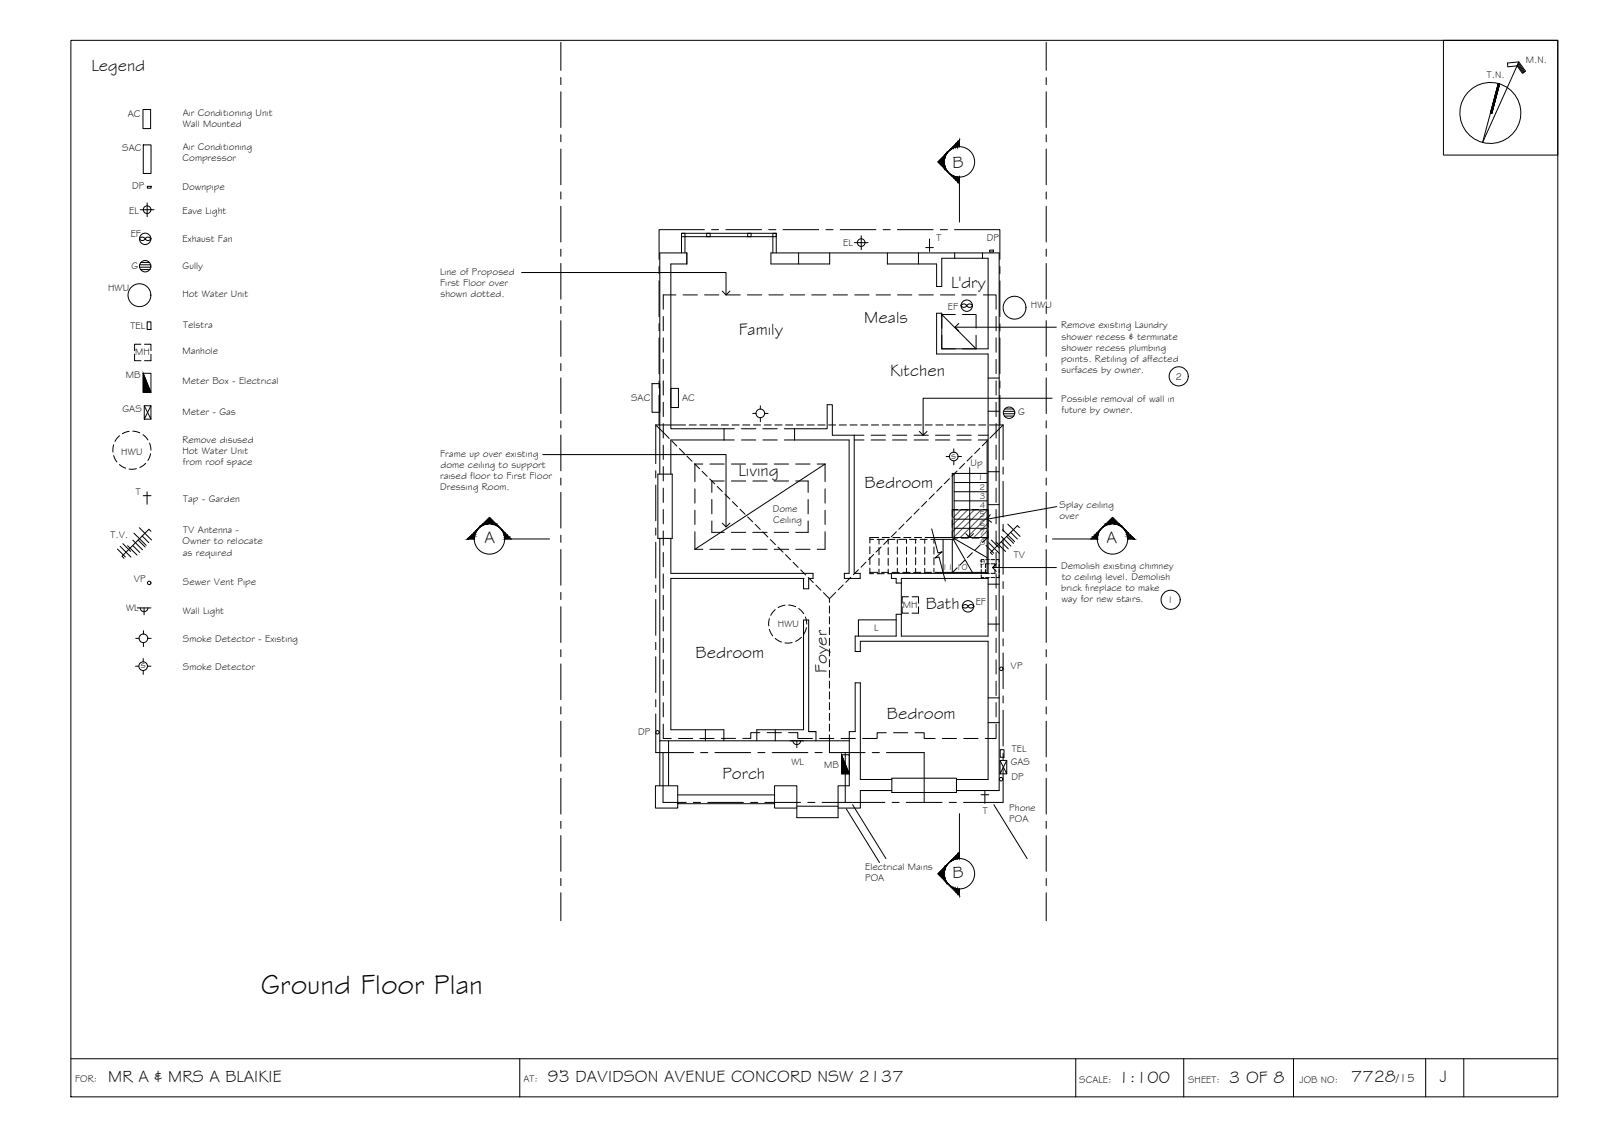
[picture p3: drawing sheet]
<svg xmlns="http://www.w3.org/2000/svg" width="420mm" height="297mm" viewBox="0 0 420 297" stroke-linecap="round" stroke-linejoin="round" font-family="sans-serif">
<!-- layer: BORDER -->
<g fill="none" stroke="#000" stroke-width=".26">
<path d="M18.6 10.6h390v277h-390zM378.6 10.6h30v30.1h-30zM398 17l1.5 2.1M398.1 16.8l1.6 2.2M398.2 16.5l1.7 2.3M398.3 16.2l1.8 2.5-.8 .5-1.4-1.9-2.4 .2-.1-1 2.9-.3-9.5 21.2 4.2-15.5M393.3 22l-2 7.7M18.6 277.6h390M136.3 277.6v10M282.1 277.6v10M310.5 277.6v10M339.2 277.6v10"/>
<path d="M373.9 277.6v10M383.9 277.6v10"/>
<circle cx="390.9" cy="29.6" r="8"/>
</g>
<!-- layer: TEXT -->
<g fill="none" stroke="#000" stroke-width=".26">
<circle cx="309.1" cy="98.7" r="2.51"/>
<circle cx="307" cy="157.3" r="2.51"/>
</g>
<!-- layer: EXISTING -->
<g fill="none" stroke="#000" stroke-width=".26">
<path d="M178.7 66.3v-5.1h24.9v5.1M178.7 61.2h.9v.9h-.9zM179.6 62.1v4.2M179.6 62.1h23.1M185.3 61.2h1v.9h-1zM196.1 61.2h.9v.9h-.9zM202.7 61.2h.9v.9h-.9zM202.7 62.1v4.2M209.5 66.3v2.9M217.6 66.3v2.9h-15.4v-2.9h59.9v141h-11.2M232.7 66.3v2.9h12.9v5.9h1.4v-7.4h12.2v23.8h-12.2v-9.4h-1.4v10.7h13.6v57.5h-25.4v1.4h1.2v1.2h1.4M240.9 66.3v2.9"/>
<path d="M250.4 66.3v1.4M257.7 66.3v1.4M259.2 99.1h2.9M189.9 112.4h-14v-43.2h4.2v-2.9h-7.1v58M189.9 112.4v3M189.9 112.4h2.7M192.6 115.4h-16.7v8.9M194.5 115.4h3.7M194.5 112.4h3.7M200.1 115.4h3.7M200.1 112.4h3.7M205.7 112.4h2.7"/>
<path d="M208.4 112.4h8.5v-6.3h1.4v8h8.3M208.4 112.4v3M224 114.1v36.2h1.6v1.4h-4.1v-1.4h1.2v-34.9h-17M224 115.4h2.6M228.5 115.4h3.7M228.5 114.1h3.7M234.1 115.4h3.7M234.1 114.1h3.7M239.7 115.4h3.8M239.7 114.1h3.8M245.3 115.4h3.8M245.3 114.1h3.8"/>
<path d="M251 115.4h3.7M251 114.1h3.7M256.6 115.4h2.6M256.6 114.1h2.6M259.2 107.8h2.9M172.5 124.3h3.8v16.9h-3.8zM182.3 128.2v3.7M182.3 133.8v3.7M182.3 139.4v4.6h2M184.3 121.7h-2v4.6M186.2 121.7h3.7M186.7 131v3.7"/>
<path d="M186.7 136.6v3h3.2M189.9 126.1h-3.2v3M191.8 139.6h3.8M191.8 121.7h3.8M191.8 126.1h3.8M197.4 139.6h3.8M197.4 121.7h3.8M197.4 126.1h3.8M203.1 139.6h3.7M203.1 121.7h3.7M203.1 126.1h3.7M208.7 126.1h3.2v3"/>
<path d="M208.7 121.7h3.7M211.9 131v3.7M211.9 136.6v3h-3.2M214.3 121.7h2.1v4.6M216.4 128.2v3.7M216.4 133.8v3.7M216.4 139.4v4.6h-2.1M259.2 132.3h2.9M259.2 123.7h2.9M173 141.2v64.8M175.9 141.2v9.1h37.3v1.4h-1M186.2 144h3.7"/>
<path d="M191.8 144h3.8M197.4 144h3.8M203.1 144h3.7M208.7 144h3.7M210.7 151.7v2.7h1.4v-2.7M210.9 151.7h-35v39.6h14v2.9M236.4 151.7h22.8v15.1h-22.8zM251 148.9l-1.4 1.4M253 146.9l-1.3 1.3M255 144.9l-1.3 1.3M257 142.9l-1.3 1.3M257.4 150.7v.7h.6"/>
<path d="M257.4 147.9v.9M257.4 149.3v.9M258 146.7h-.6v.7M258.5 149.3v1h1M258.5 146.7h1M258.5 151.4h1M259.2 153.2h2.9M259.2 140.8l-1.5 1.5M259.5 147.8h-1v1M259.9 147.8h1v1M259.9 146.7h1M259.9 151.4h1"/>
<path d="M260.9 149.3v1h-1M261.3 146.7h.8v.7M261.3 151.4h.8M235 162.5h-9.9v4.3M236.4 161.1h-1.4v5.7h-10.7v4h1.3v-2.7h33.6v36.3h-8.3M259.2 163.6h2.9M173 194.2h49.7M175.4 194.2v11.8M185 191.3v2.9M198.5 194.2v-2.9h12.2v-28.7h1.4v29.2h1.9v2.4M203.3 191.3v2.9M212.2 191.8h1.8"/>
<path d="M259.2 183h2.9M259.2 189.5h2.9M177.7 210.7v1.2h-5.8v-5.9h5.8v4.7h25.4M177.7 208.4h25.4M203.1 206h5.9v5.9h-5.9zM209 211.9v2.5h10.8v-2.5M209 211.4h10.8M233.9 204.4h-8.3v-25.4h-1.3v12.8h-1.6v14.2h-2.9v5.9h5.8v-4.6h8.3M233.9 204h17v3.8h-17z"/>
</g>
<!-- layer: ROOFPLAN EXIST. -->
<g fill="none" stroke="#000" stroke-width=".26">
<path d="M172.9 69.9v1.8M172.9 73.6v9.4M184.7 60.2h-11.8v7.8M186.6 60.2h1.9M190.4 60.2h9.3M201.6 60.2h1.9M205.4 60.2h9.3M216.6 60.2h1.9M220.4 60.2h9.3M231.6 60.2h1.9M235.4 60.2h9.3M246.6 60.2h1.9"/>
<path d="M250.3 60.2h11.9v7.8M262.2 69.9v1.8M262.2 73.6v9.4M172.9 84.9v1.9M172.9 88.6v9.4M172.9 99.9v1.8M262.2 84.9v1.9M262.2 88.6v9.4M262.2 99.9v1.8M172 111.4h7.8M172 111.4l3.5 3.5M172 111.4v10.2"/>
<path d="M172.9 103.6v7.8M176.2 115.6l1.3 1.3M178.2 117.6l1.3 1.3M180.2 119.6l1.3 1.3M180.7 111.4h1.9M183.5 111.4h1.9M186.4 111.4h1.8M189.2 111.4h1.9M192 111.4h1.9M194.8 111.4h1.9M197.6 111.4h1.9M200.4 111.4h1.9"/>
<path d="M203.2 111.4h1.9M206 111.4h1.9M208.9 111.4h1.8M211.7 111.4h1.9M214.5 111.4h1.9M217.3 111.4h1.9M220.1 111.4h1.9M222.9 111.4h1.9M225.7 111.4h1.9M228.5 111.4h1.9M231.4 111.4h1.8M234.2 111.4h1.9"/>
<path d="M237 111.4h1.9M239.8 111.4h1.9M242.6 111.4h1.9M245.4 111.4h1.9M248.2 111.4h1.9M251 111.4h1.9M253.9 111.4h1.8M255 119.5l-1.4 1.4M256.7 111.4h1.9M257 117.6l-1.4 1.3M258.9 115.6l-1.3 1.3M259.5 111.4h3.6"/>
<path d="M262.2 103.6v7.8M263.1 111.4l-3.5 3.5M263.1 111.4v9.2M172 123.4v1.9M172 127.2v9.3M172 138.4v1.9M182.1 121.6l1.4 1.3M184.1 123.6l1.4 1.3M186.1 125.6l1.4 1.3M188.1 127.5l1.3 1.4M190.1 129.5l1.3 1.3M192.1 131.5l1.3 1.3"/>
<path d="M194.1 133.5l1.3 1.3M196.1 135.5l1.3 1.3M198.1 137.5l1.3 1.3M200.1 139.5l1.3 1.3M235.1 139.4l-1.3 1.4M237.1 137.4l-1.4 1.4M239.1 135.4l-1.4 1.4M241.1 133.4l-1.4 1.4M243 131.5l-1.3 1.3M245 129.5l-1.3 1.3M247 127.5l-1.3 1.3M249 125.5l-1.3 1.3"/>
<path d="M251 123.5l-1.3 1.3M253 121.5l-1.3 1.3M263.1 122.4v1.9M263.1 126.2v9.4M263.1 137.4v1.9M172 142.2v9.3M172 153.4v1.9M172 157.2v9.4M202 141.4l1.4 1.4M204 143.4l1.4 1.4M206 145.4l1.4 1.4M208 147.4l1.3 1.4"/>
<path d="M210 149.4l1.3 1.3M212 151.4l1.3 1.3M214 153.4l1.3 1.3M216 155.4l1.5 1.6M217.5 157v.9M217.5 158.9v1.9M219.2 155.3l-1.7 1.7M221.2 153.3l-1.4 1.4M223.1 151.4l-1.3 1.3M225.1 149.4l-1.3 1.3M227.1 147.4l-1.3 1.3M229.1 145.4l-1.3 1.3"/>
<path d="M231.1 143.4l-1.3 1.3M233.1 141.4l-1.3 1.3M263.1 141.2v9.4M263.1 152.5v1.8M263.1 156.2v9.4M172 168.4v1.9M172 172.2v9.3M217.5 161.7v1.9M217.5 164.5v1.9M217.5 167.3v1.9M217.5 170.1v1.9M217.5 172.9v1.9"/>
<path d="M217.5 175.8v1.8M217.5 178.6v1.8M263.1 167.4v1.9M263.1 171.2v9.4M172 183.4v1.9M172 187.2v10.1h9.9M173.9 197.3v13.1h6.1M183.8 197.3h1.8M187.5 197.3h9.4M198.8 197.3h1.8M202.5 197.3h9.4M213.7 197.3h1.9"/>
<path d="M217.5 197.3h9.4M217.5 192.6v4.7M217.5 181.4v1.9M217.5 184.2v1.9M217.5 187v1.9M217.5 189.8v1.9M221.7 197.3v13.1M228.8 197.3h1.8M232.5 197.3h9.9v13.1M263.1 182.4v1.9M263.1 186.2v9.4M263.1 197.5v1.8"/>
<path d="M181.8 210.4h1.9M185.6 210.4h9.4M196.9 210.4h1.8M200.6 210.4h9.4M211.9 210.4h1.8M215.6 210.4h16.5M234 210.4h1.8M237.7 210.4h9.4M248.9 210.4h1.9M263.1 201.2v9.2h-10.4"/>
</g>
<!-- layer: STAIRS -->
<g fill="none" stroke="#000" stroke-width=".26">
<path d="M258.9 115.4v34.7h-13.7M250.2 124.1v17.3h-6.1M250.2 138.5h8.7M250.2 136.1h8.7M250.2 133.7h8.7M250.2 131.3h8.7M250.2 128.9h8.7M250.2 126.5h8.7M258.9 124.1h-9.1v16.8h-7.2M228.1 141.4h1M228.1 150.1h2.1M228.1 143.3v1.9"/>
<path d="M228.1 146.1v1.9M228.1 148.9v1.5h1M230 150.4h1.9M230 141.4h1.9M230.4 140.9h-2.3v1.5M230.5 141.4v1.2M230.5 143.6v1.9M230.5 146.4v1.8M230.5 149.2v1.2M231.2 150.1h1.9M231.4 140.9h1.9M232.8 150.4h1"/>
<path d="M232.9 141.4h1.8M232.9 141.4v1.2M232.9 143.6v1.9M232.9 146.4v1.8M232.9 149.2v1.2M234 150.1h1.9M234.2 140.9h1.9M235.3 141.4v1M235.3 143.4v1.9M235.3 146.2v1.9M235.3 149v1.1M235.7 141.4h1.8"/>
<path d="M236.8 150.1h1.9M237 140.9h1.9M237.8 141.4v1M237.8 143.4v1.9M237.8 146.2v1.9M237.8 149v1.1M238.5 141.4h1.9M239.6 150.1h1.9M239.8 140.9h1.9M240.1 141.4v1M240.1 143.4v1.9M240.1 146.2v1.9"/>
<path d="M240.1 149v1.1M241.3 141.4h1.9M242.4 150.1h1.9M242.5 141.4v1M242.5 143.4v1.9M242.5 146.2v1.9M242.5 149v1.1M244.9 141.4v1M244.9 143.4v1.9M244.9 146.2v1.9M244.9 149v1.1M247.3 141.4v8.7"/>
<path d="M249.8 141.4v8.7M250 141.4l5 8.7M250.2 140.9h8.7M250.2 141.2l8.7 5"/>
</g>
<!-- layer: HATCH -->
<path d="M250.3 133.6l-.5 .6M252.1 133.6l-2.3 2.3M253.9 133.6l-4.1 4.1M255.6 133.6l-5.8 5.9M257.4 133.6l-7.5 7.5M259.2 133.6l-7.4 7.3M259.2 135.4l-5.6 5.5M259.2 137.2l-3.8 3.7M259.2 138.9l-2 2M259.2 140.7l-.3 .2" fill="none" stroke="#545454" stroke-width=".26"/>
<!-- layer: SERVICES -->
<g fill="none" stroke="#000" stroke-width=".26">
<path d="M37.5 28.7h2v5h-2zM37.6 38h2v7.5h-2zM36.8 55h3.6M38.6 53.2v3.6M38.6 48.8h1v.5h-1zM36.6 70.1h3M36.6 69.4h2.9M36.8 62.4a.86 .86 0 0 1 1.3 .2 .86 .86 0 0 1-1.5 0zM36.9 70.7h2.4M37 68.8h2.2M38.3 62.4a.86 .86 0 0 1 1.3 .2 .86 .86 0 0 1-1.5 0zM224.1 63.6h3.6"/>
<path d="M225.9 61.8v3.6M242.8 64.9h2M243.8 62.6v3.3M252.2 79.9a.86 .86 0 0 1 1.3 .2 .86 .86 0 0 1-1.5 0zM259.6 65.6h.9v.5h-.9zM35.3 92.9v1.7h1.7M37 90.2h-1.7v1.7M37.6 97.9v5h1.9l-1.9-5h2v5M37.9 90.2h1.7v1.7M38.6 84.4h1v2h-1zM39.6 92.9v1.7h-1.7M253.5 80.1a.86 .86 0 0 1 1.5 0"/>
<path d="M253.5 80.1a.86 .86 0 0 0 1.5 0M29.8 116.6l-.2 1.9M29.8 119.4l.9 1.7M31.3 114.3l-1.2 1.4M33.9 113.1l-1.8 .6M34.8 113l1.9 .5M37.5 114l1.3 1.3M37.8 106.4l1.8 3.5v-3.5M37.8 109.9l1.8-3.5h-1.8v3.5h1.8M39.2 116.2l.4 1.8M39.5 119l-.7 1.7M171 100.6h2v7.5h-2z"/>
<path d="M175.9 101.8h2v5h-2zM197.4 108.4h.9M199.4 106.4v.9M199.4 109.5v1M200.5 108.4h1M248.1 119.7h.9M250.2 117.7v.9M251.3 119.7h.9M263.2 108.5h2.9M263.2 107.8h2.9M263.4 109.1h2.5M263.5 107.2h2.3"/>
<path d="M31.3 121.8l1.7 .9M35.1 139.8l3.2 3.2M35.8 122.9l-1.9 .1M36.5 138.4l3.3 3.2M37.6 130h2M38.2 121.5l-1.5 1.1M38.6 128.9v3.3M39.6 139.3l-.5-.5-7.1 7 .5 .6M250.2 120.8v1.1M262.9 138.8l3.2 3.2M264.3 137.4l3.2 3.2M265.1 139.6l1.7 1.7"/>
<path d="M267.4 138.3l-.6-.5-7 7.1 .5 .5M30.8 143.9l2.1 2.1M31.5 143.2l2.8 2.9M32.2 142.5l2.1 2.1M33.5 143.1l2.4 2.4M34.8 143l1.8 1.8M34.8 141.6l2.6 2.5M36 159.4h3.6M36.2 141.6l1.9 1.8M36.8 159.4a1.01 1.01 0 0 0 1 1 1.01 1.01 0 0 0 1-1M37.3 140.5l1.7 1.8M37.8 159.4v1.8"/>
<path d="M203.3 159.8l-1.2 1.5M205.9 158.7l-1.8 .6M206.8 158.6l1.9 .5M209.5 159.5l1.3 1.4M236.6 159.1v1.7h1.7M238.3 156.5h-1.7v1.7M239.2 156.5h1.7v1.7M240.9 159.1v1.7h-1.7M252.6 158.7a.86 .86 0 0 1 1.3 .2 .84 .84 0 0 1-.8 .5 .84 .84 0 0 1-.7-.5zM253.9 158.9a.86 .86 0 0 1 1.5 0M253.9 159a.86 .86 0 0 0 1.5 0M258.6 143l2.1 2"/>
<path d="M259.3 142.3l2.8 2.8M260 141.6l2.1 2M261.2 142.1l2.5 2.5M262.6 142l1.8 1.9M262.6 140.7l2.5 2.5M264 140.6l1.8 1.9M35.5 174.7h.9M35.6 167.4h.9M37.6 172.6v.9M37.6 175.8v1M37.6 165.3v.9M37.6 168.5v1"/>
<path d="M38.7 174.7h.9M38.7 167.4h.9M201.8 162.2l-.2 1.9M201.8 165l.9 1.7M203.3 167.4l1.7 .9M207.8 168.5l-1.9 .1M210.2 167.1l-1.5 1M211.2 161.7l.4 1.9M211.5 164.5l-.7 1.8M207.2 194.2h3.6M208 194.2a1.01 1.01 0 0 0 1 1 1.01 1.01 0 0 0 1-1M209 194.2v1.8"/>
<path d="M220.7 197.9v5h2l-2-5h2v5M262.3 199.4l1.7 3.5v-3.5M262.3 196.5h1v2h-1zM221.9 212l8.8 14.1M223.6 211l8.8 14.1M257.3 208.4h2M258.3 207.4v3.2M260.7 211l8.7 14.1M262.3 202.9l1.7-3.5h-1.7v3.5h1.7"/>
<circle cx="38.6" cy="55" r="1.01"/>
<circle cx="36.6" cy="77.4" r="3"/>
<circle cx="38.1" cy="62.6" r="1.49"/>
<circle cx="38.1" cy="69.8" r="1.49"/>
<circle cx="225.9" cy="63.6" r="1.01"/>
<circle cx="253.6" cy="80.1" r="1.49"/>
<circle cx="266.1" cy="80.7" r="3"/>
<circle cx="199.4" cy="108.4" r="1.13"/>
<circle cx="250.1" cy="119.7" r="1.13"/>
<circle cx="264.6" cy="108.2" r="1.49"/>
<circle cx="39.1" cy="152.8" r=".46"/>
<circle cx="253.9" cy="159" r="1.49"/>
<circle cx="37.5" cy="174.6" r="1.13"/>
<circle cx="37.6" cy="167.3" r="1.13"/>
<circle cx="262.6" cy="175.3" r=".46"/>
<circle cx="172.4" cy="192" r=".46"/>
<circle cx="262.6" cy="204.3" r=".46"/>
</g>
<path d="M37.6 97.9l1.9 5h-1.9zM220.7 197.9l2 5h-2z" fill="#000" stroke="#000" stroke-width=".26"/>
<!-- layer: SECTION POINT -->
<g fill="#000" stroke="#000" stroke-width=".26">
<path d="M249.2 39.2l-.4 .4zM246 42.5l1.7-1.7v3.3zM248.1 40.3l.3-.3-.3 .5zM248.4 44.9l.4 .4zM248.8 45.3l.4 .4zM125.1 138.9l.4-.4zM125.9 138.1l.6-.3zM126.7 137.3l1.7-1.6 1.6 1.6zM130.8 138.1l.4 .4zM131.2 138.5l.4 .4zM289 138.5l-.4 .4zM289.3 138.1l-.3 .4z"/>
<path d="M291.8 135.7l1.7 1.6h-3.4zM293.7 137.8l.5 .3zM294.6 138.5l.4 .4zM247.7 227.4v3.4l-1.7-1.7zM248.1 231l.3 .5zM248.4 226.6l.4-.3zM249.2 225.9l-.4 .4zM248.8 231.9l.4 .4z"/>
<path d="M249.2 39.2l.4-.4zM249.6 38.8l-.4 .5z"/>
<path d="M249.6 38.8v.2l.5-.7zM250.1 38.3v.5l-.5 .2z"/>
<path d="M250.6 37.8l-.5 .5v.5zM250.6 37.8v.8l-.5 .2z"/>
<path d="M250.6 37.8v.8l.5-1.3zM251.1 37.3v1.2l-.5 .1z"/>
<path d="M251.6 36.8l-.5 .5v1.2zM251.6 36.8v1.7h-.5z"/>
<path d="M247.7 40.8v1.4zM247.7 40.7v1.5z"/>
<path d="M247.7 42.7v1.4zM247.7 43.3v.9z"/>
<path d="M247.9 40.5l-.2 1.1zM247.9 40.5l-.2 1.1z"/>
<path d="M247.7 43.3v.9l.2-.3zM247.9 43.9v.5l-.2-.2z"/>
<path d="M247.9 40.5v.6l.2-.8zM248.1 40.3l-.2 .8z"/>
<path d="M247.9 43.9v.5h.2zM247.9 44.4h.2v.2z"/>
<path d="M248.4 40l-.3 .5zM248.4 40l.4-.4z"/>
<path d="M248.1 44.4l.3 .5zM248.1 44.6l.3 .3z"/>
<path d="M249.2 45.6l.4 .3zM249.2 45.7l.4 .2v.2z"/>
<path d="M249.6 45.9v.2l.5 .1zM249.6 46.1l.5 .1v.4z"/>
<path d="M250.1 46.2v.4l.5-.3zM250.1 46.6l.5-.3v.8z"/>
<path d="M250.6 46.3v.8l.5-.7zM251.1 46.4v1.2l-.5-.5z"/>
<path d="M251.1 46.4v1.2l.5-1.1zM251.6 46.5v1.6l-.5-.5z"/>
<path d="M123.7 140.3l.6-.5h.4zM123.7 140.3h.8l.2-.5z"/>
<path d="M124.7 139.3h.2l-.6 .5zM124.3 139.8h.4l.2-.5z"/>
<path d="M125.1 138.9l-.4 .4zM124.7 139.3l.5-.4z"/>
<path d="M126.5 137.6h.5l-.8 .2zM126.2 137.8l.8-.2z"/>
<path d="M125.9 138.1l.6-.3zM125.9 138.1l-.4 .4z"/>
<path d="M126.5 137.6l1-.2zM126.5 137.6l1-.2z"/>
<path d="M126.7 137.3h1.4zM126.6 137.4l1.5-.1z"/>
<path d="M128.7 137.3h1.3zM129.2 137.4h.9z"/>
<path d="M129.2 137.4h.9l-.3 .2zM129.8 137.6h.5l-.2-.2z"/>
<path d="M129.8 137.6h.5v.2zM130.3 137.6v.2h.2z"/>
<path d="M130.3 137.8l.5 .3zM130.5 137.8l.3 .3z"/>
<path d="M131.5 138.9l.3 .4zM131.6 138.9l.2 .4h.2z"/>
<path d="M131.8 139.3h.2l.1 .5zM132 139.3l.1 .5h.4z"/>
<path d="M132.1 139.8h.4l-.3 .5zM132.5 139.8l-.3 .5h.8z"/>
<path d="M287.7 139.8l.2 .5 .2-.5zM287.7 139.8l.2 .5h-.7z"/>
<path d="M288.1 139.3v.5l.2-.5zM288.1 139.3v.5h-.4z"/>
<path d="M288.6 138.9l-.3 .4zM288.6 138.9l-.3 .4h-.2z"/>
<path d="M289.7 137.8l-.3 .3 .5-.3zM289.3 138.1l.4-.3z"/>
<path d="M289.9 137.6v.2l.5-.2zM289.9 137.6v.2h-.2z"/>
<path d="M290 137.4l.4 .2 .5-.2zM290 137.4l.4 .2h-.5z"/>
<path d="M290.1 137.3h1.4zM290.1 137.3l.8 .1z"/>
<path d="M292.1 137.3l1.4 .1zM292.1 137.3l1.4 .1z"/>
<path d="M292.6 137.4l1.1 .2zM292.6 137.4l1.1 .2z"/>
<path d="M293.2 137.6l.7 .2-.2-.2zM293.2 137.6l.7 .2z"/>
<path d="M293.7 137.8l.5 .3zM294.2 138.1l.4 .4z"/>
<path d="M295 138.9l.5 .4zM295 138.9l.5 .4z"/>
<path d="M295.3 139.3l.6 .5zM295.3 139.3l.6 .5h-.4z"/>
<path d="M295.5 139.8l.9 .5-.5-.5zM295.5 139.8l.9 .5h-.7z"/>
<path d="M122.7 141.3l.5-.5h1.2zM122.7 141.3h1.7v-.5z"/>
<path d="M123.7 140.3h.8l-1.3 .5zM123.2 140.8h1.2l.1-.5z"/>
<path d="M132.2 140.3h.8l-.7 .5zM132.3 140.8h1.2l-.5-.5z"/>
<path d="M132.3 140.8h1.2l-1.1 .5zM132.4 141.3h1.6l-.5-.5z"/>
<path d="M286.7 140.8l1.1 .5v-.5zM286.1 141.3l.6-.5 1.1 .5z"/>
<path d="M287.2 140.3l.6 .5 .1-.5zM287.2 140.3l.6 .5h-1.1z"/>
<path d="M295.7 140.3l1.2 .5-.5-.5zM295.7 140.3l1.2 .5h-1.2z"/>
<path d="M295.7 140.8l1.7 .5-.5-.5zM295.7 140.8l1.7 .5h-1.6z"/>
<path d="M247.7 229.4v1.4zM247.7 229.4v1.4z"/>
<path d="M247.7 227.4v1.4zM247.7 227.4v.8z"/>
<path d="M247.7 229.9l.2 1.1zM247.7 229.9l.2 1.1z"/>
<path d="M247.7 227.3l.2 .4-.2 .5zM247.9 227.2l-.2 .1 .2 .4z"/>
<path d="M247.9 230.5l.2 .7-.2-.2zM247.9 230.5l.2 .7z"/>
<path d="M247.9 227.2h.2l-.2 .5zM247.9 227.2h.2v-.3z"/>
<path d="M248.1 231l.3 .5zM248.4 231.5l.4 .4z"/>
<path d="M248.1 226.9l.3-.2-.3 .5zM248.1 226.9l.3-.3z"/>
<path d="M249.2 232.3l.4 .4zM249.2 232.3l.4 .4z"/>
<path d="M249.2 225.9l.4-.3zM249.2 225.9l.4-.3v-.2z"/>
<path d="M249.6 232.6l.5 .6zM249.6 232.6l.5 .6v-.4z"/>
<path d="M249.6 225.4h.5l-.5 .2zM249.6 225.4h.5v-.4z"/>
<path d="M250.1 232.8l.5 .9-.5-.5zM250.1 232.8l.5 .9v-.7z"/>
<path d="M250.1 225l.5 .2-.5 .2zM250.1 225l.5 .2v-.7z"/>
<path d="M250.6 233l.5 1.2-.5-.5zM250.6 233l.5 1.2v-1.1z"/>
<path d="M250.6 224.5l.5 .6-.5 .1zM250.6 224.5l.5 .6v-1.1z"/>
<path d="M251.1 233.1l.5 1.6-.5-.5zM251.1 233.1l.5 1.6v-1.6z"/>
<path d="M251.1 224l.5 1.1h-.5zM251.6 223.4l-.5 .6 .5 1.1z"/>
</g>
<g fill="none" stroke="#000" stroke-width=".26">
<path d="M251.6 38.5v-1.7l-5.6 5.7 5.6 5.6M251.6 46.5v11.7M124.4 141.3h-1.7l5.7-5.6 5.6 5.6M132.4 141.3h11.7M276 141.3h11.8M286.1 141.3l5.7-5.6 5.6 5.6h-1.6M251.6 213.3v11.8M251.6 223.4l-5.6 5.7 5.6 5.6v-1.6"/>
<circle cx="251.6" cy="42.4" r="4"/>
<circle cx="128.4" cy="141.3" r="4"/>
<circle cx="291.8" cy="141.3" r="4"/>
<circle cx="251.6" cy="229.1" r="4"/>
</g>
<!-- layer: BOUNDARY -->
<g fill="none" stroke="#000" stroke-width=".26">
<path d="M147.1 11.1v7.4M274.4 11.1v7.4M147.1 20.3v1.9M147.1 24.1v9.3M147.1 35.3v1.9M147.1 39.1v9.3M274.4 20.3v1.9M274.4 24.1v9.3M274.4 35.3v1.9M274.4 39.1v9.3M147.1 50.3v1.9M147.1 54.1v9.4"/>
<path d="M274.4 50.3v1.9M274.4 54.1v9.4M147.1 65.3v1.9M147.1 69.1v9.3M274.4 65.3v1.9M274.4 69.1v9.3M147.1 80.3v1.9M147.1 84.1v9.3M147.1 95.3v1.9M147.1 99.1v9.3M274.4 80.3v1.9M274.4 84.1v9.3"/>
<path d="M274.4 95.3v1.9M274.4 99.1v9.3M147.1 110.3v1.9M147.1 114.1v9.3M274.4 110.3v1.9M274.4 114.1v9.3M147.1 125.3v1.9M147.1 129.1v9.3M274.4 125.3v1.9M274.4 129.1v9.3M147.1 140.3v1.9M147.1 144.1v9.3"/>
<path d="M147.1 155.3v1.9M147.1 159.1v9.3M274.4 140.3v1.9M274.4 144.1v9.3M274.4 155.3v1.9M274.4 159.1v9.3M147.1 170.3v1.9M147.1 174.1v9.3M274.4 170.3v1.9M274.4 174.1v9.3M147.1 185.3v1.9M147.1 189.1v9.3"/>
<path d="M274.4 185.3v1.9M274.4 189.1v9.3M147.1 200.3v1.9M147.1 204.1v9.3M147.1 215.3v1.9M147.1 219.1v9.3M274.4 200.3v1.9M274.4 204.1v9.3M274.4 215.3v1.9M274.4 219.1v9.3M147.1 230.3v1.9M147.1 234.1v7.3"/>
<path d="M274.4 230.3v1.9M274.4 234.1v7.3M147.1 280.6v.5"/>
</g>
<!-- layer: BORDER -->
<g fill="#000" stroke="#000" stroke-width=".26">
<path d="M393 21.9l-2 7.7zM393 21.9l.3 .1-2.3 7.6z"/>
<path d="M393.3 22l-2.3 7.6 .3 .1zM393.3 22l-2 7.7z"/>
</g>
<!-- layer: 0.13 -->
<g fill="none" stroke="#000" stroke-width=".26">
<path d="M247 87.9v3.6h3.6M247 82.5l9 9M250.6 82.5h-3.6v3.5M252.4 82.5h3.6v3.5M252.4 91.5h3.6M256 87.9v3.6M216.4 121.7l-34.1 22.3M244.4 138.7l1.6 6.3 1.1-.3-1.9 1.6 1.1-.3 1.6 6.3M249.8 139.2v1.9h1.4M249.8 136.4v1.9M251.2 133.6h-1.4v1.9M252.1 133.6h1.9"/>
<path d="M254.9 133.6h1.9M257.7 133.6h1.5v1.9M259.2 139.2v1.9h-1.5M259.2 136.4v1.9M252.1 141.1h1.9M254.9 141.1h1.9"/>
</g>
<!-- layer: 0 -->
<g fill="none" stroke="#000" stroke-width=".26">
<path d="M136.8 71.5h53.6v5.8M189.4 76.3l1 1 1-1M250.5 85.8h26.6M251.5 84.8l-1 1 1 1M142.4 119.2h48v18.9M241.1 113.1l1 1 1-1M275.9 104.4h-33.8v9.7M189.4 137.2l1 .9 1-.9M253.3 139.9l1 1 1-1M254.3 122.6v18.3M259.7 135l-.8 1.1 1.2 .8M277.2 132.8l-18.3 3.3"/>
<path d="M260.3 148.8h16.8M261.3 147.8l-1 1 1 1"/>
</g>
<!-- layer: NEWWORK -->
<g fill="none" stroke="#000" stroke-width=".26">
<path d="M177.3 77.3h-3.3v3.8M179.2 77.3h3.7M184.8 77.3h3.7M190.4 77.3h3.7M196 77.3h3.8M201.7 77.3h3.7M207.3 77.3h3.7M212.9 77.3h3.7M218.5 77.3h3.8M224.2 77.3h3.7M229.8 77.3h3.7M235.4 77.3h3.7"/>
<path d="M241 77.3h3.8M246.7 77.3h3.7M252.3 77.3h3.7M257.9 77.3h3.3v3.8M174 83v3.7M174 88.6v3.7M174 94.2v3.8M174 99.8v3.8M261.2 83v3.7M261.2 88.6v3.7M261.2 94.2v3.8M261.2 99.8v3.8"/>
<path d="M174 105.5v3.7M174 111.1v3.7M174 116.7v3.8M261.2 105.5v3.7M261.2 111.1v3.7M261.2 116.7v3.8M174 122.3v3.8M174 128v3.7M174 133.6v3.7M174 139.2v3.8M261.2 122.3v3.8M261.2 128v3.7"/>
<path d="M261.2 133.6v3.7M261.2 139.2v3.8M174 144.8v3.8M174 150.5v3.7M174 156.1v3.7M261.2 144.8v3.8M261.2 150.5v3.7M261.2 156.1v3.7M174 161.7v3.8M174 167.3v3.8M174 173v3.7M174 178.6v3.7"/>
<path d="M261.2 161.7v3.8M261.2 167.3v3.8M261.2 173v3.7M261.2 178.6v3.7M174 189.8v3.8h2.1M174 184.2v3.8M177.9 193.6h3.8M183.5 193.6h3.8M189.2 193.6h3.7M199.3 192.1h-2.4v1.5h-2.1M201.2 192.1h3.7M206.8 192.1h2.4v1.5h3.9"/>
<path d="M215 193.6h3.7M220.6 193.6h3.7M232.5 192.1h-2.5v1.5h-3.8M234.3 192.1h3.8M240 192.1h2.4v1.5h2.9M247.1 193.6h3.8M252.8 193.6h3.7M261.2 189.8v3.8h-2.8M261.2 184.2v3.8"/>
</g>
<text font-size="7.5" x="68.4" y="260.5">Ground Floor Plan</text>
<g font-size="4.5">
<text x="24" y="18.6">Legend</text>
<text x="249.8" y="44.1">B</text>
<text x="249.5" y="75.6">L'dry</text>
<text x="193.7" y="87.8">Family</text>
<text x="226.7" y="84.6">Meals</text>
<text x="233.5" y="98.6">Kitchen</text>
<text x="193.7" y="124.9">Living</text>
<text x="226.7" y="128">Bedroom</text>
<text x="127.1" y="142.4">A</text>
<text x="290.2" y="142.4">A</text>
<text x="242.8" y="159.7">Bath</text>
<text x="182.4" y="172.6">Bedroom</text>
<text x="216.8" y="176.4" transform="rotate(-90 216.8 176.4)">Foyer</text>
<text x="232.6" y="188.6">Bedroom</text>
<text x="189.5" y="204.4">Porch</text>
<text x="249.8" y="230.3">B</text>
<text x="28.4" y="283.6">MR A &amp; MRS A BLAIKIE</text>
<text x="143.6" y="283.6">93 DAVIDSON AVENUE CONCORD NSW 2137</text>
<text x="293.3" y="283.9">1:100</text>
<text x="322.3" y="283.9">3 OF 8</text>
<text x="354.4" y="283.8">7728</text>
<text x="377.7" y="283.8">J</text>
</g>
<text font-size="3.2" x="366.2" y="283.8">/15</text>
<g font-size="2.6">
<text x="400.2" y="16.6">M.N.</text>
<text x="390" y="20.4">T.N.</text>
<text x="33.5" y="30.6">AC</text>
<text x="47.9" y="30.3">Air Conditioning Unit</text>
<text x="47.9" y="33.2">Wall Mounted</text>
<text x="32.1" y="39.7">SAC</text>
<text x="47.9" y="39.4">Air Conditioning</text>
<text x="47.9" y="42.3">Compressor</text>
<text x="34.6" y="49.5">DP</text>
<text x="47.8" y="49.9">Downpipe</text>
<text x="33.9" y="56">EL</text>
<text x="47.8" y="56.2">Eave Light</text>
<text x="34.3" y="62.2">EF</text>
<text x="47.8" y="63.3">Exhaust Fan</text>
<text x="221.2" y="64.6">EL</text>
<text x="245.6" y="63.1">T</text>
<text x="258.8" y="63.2">DP</text>
<text x="34.4" y="70.6">G</text>
<text x="47.9" y="70.5">Gully</text>
<text x="28.3" y="76.4">HWU</text>
<text x="47.8" y="77.9">Hot Water Unit</text>
<text x="115.4" y="72.1">Line of Proposed</text>
<text x="115.4" y="75">First Floor over</text>
<text x="115.5" y="77.9">shown dotted.</text>
<text x="248.6" y="81.4">EF</text>
<text x="270.3" y="80.8">HWU</text>
<text x="34.2" y="86.2">TEL</text>
<text x="48" y="86.1">Telstra</text>
<text x="278.3" y="86.1">Remove existing Laundry</text>
<text x="278.4" y="89">shower recess &amp; terminate</text>
<text x="35.4" y="93.1">MH</text>
<text x="47.8" y="92.8">Manhole</text>
<text x="278.3" y="94.9">points. Retiling of affected</text>
<text x="278.4" y="91.9">shower recess plumbing</text>
<text x="33" y="99.1">MB</text>
<text x="47.8" y="100.7">Meter Box - Electrical</text>
<text x="278.4" y="97.8">surfaces by owner.</text>
<text x="308.3" y="99.5">2</text>
<text x="165.5" y="105">SAC</text>
<text x="178.9" y="105.1">AC</text>
<text x="278.3" y="105.4">Possible removal of wall in</text>
<text x="32.1" y="108.1">GAS</text>
<text x="47.8" y="108.8">Meter - Gas</text>
<text x="267.1" y="108.8">G</text>
<text x="278.4" y="108.3">future by owner.</text>
<text x="31.8" y="119.2">HWU</text>
<text x="47.8" y="116.2">Remove disused</text>
<text x="47.8" y="119.1">Hot Water Unit</text>
<text x="115.4" y="119.8">Frame up over existing</text>
<text x="48" y="122">from roof space</text>
<text x="115.5" y="125.6">raised floor to First Floor</text>
<text x="115.5" y="122.7">dome ceiling to support</text>
<text x="249.5" y="120.2">s</text>
<text x="254.6" y="122.2">Up</text>
<text x="35.6" y="129.9">T</text>
<text x="48" y="131.6">Tap - Garden</text>
<text x="115.4" y="128.5">Dressing Room.</text>
<text x="202.7" y="134.2">Dome</text>
<text x="202.8" y="137.2">Ceiling</text>
<text x="277.9" y="136.1">over</text>
<text x="277.9" y="133.2">Splay ceiling</text>
<text x="29" y="140.9">T.V.</text>
<text x="47.9" y="142.7">Owner to relocate</text>
<text x="48" y="139.8">TV Antenna -</text>
<text x="47.9" y="145.6">as required</text>
<text x="265.9" y="146.3">TV</text>
<text x="278.3" y="149.1">Demolish existing chimney</text>
<text x="35.1" y="152.7">VP</text>
<text x="47.9" y="153.5">Sewer Vent Pipe</text>
<text x="278.3" y="155">brick fireplace to make</text>
<text x="278.5" y="152">to ceiling level. Demolish</text>
<text x="33.1" y="160.3">WL</text>
<text x="47.9" y="161">Wall Light</text>
<text x="236.8" y="159.4">MH</text>
<text x="255.9" y="158.5">EF</text>
<text x="278.4" y="157.9">way for new stairs.</text>
<text x="306.1" y="158.1">1</text>
<text x="204" y="164.5">HWU</text>
<text x="229.3" y="165.3">L</text>
<text x="47.9" y="168.2">Smoke Detector - Existing</text>
<text x="36.9" y="175.2">s</text>
<text x="47.9" y="175.6">Smoke Detector</text>
<text x="265.1" y="175.3">VP</text>
<text x="167.3" y="192.6">DP</text>
<text x="265.4" y="197.1">TEL</text>
<text x="207.6" y="200.7">WL</text>
<text x="216.2" y="201.4">MB</text>
<text x="265.1" y="200.7">GAS</text>
<text x="265.3" y="204.6">DP</text>
<text x="257.8" y="213.4">T</text>
<text x="264.7" y="212.6">Phone</text>
<text x="264.7" y="215.6">POA</text>
<text x="226.9" y="228.1">Electrical Mains</text>
<text x="226.9" y="231">POA</text>
<text x="19.7" y="283.8">FOR:</text>
<text x="137.3" y="283.6">AT:</text>
<text x="283" y="283.9">SCALE:</text>
<text x="311.6" y="283.9">SHEET:</text>
<text x="340.8" y="283.9">JOB NO:</text>
</g>
<g font-size="2.2">
<text x="256.4" y="126">1</text>
<text x="256.9" y="128.3">2</text>
<text x="256.9" y="130.8">3</text>
<text x="256.9" y="135.6">5</text>
<text x="256.9" y="138">6</text>
<text x="257" y="133.2">4</text>
<text x="256.9" y="140.3">7</text>
<text x="257" y="142.8">8</text>
<text x="247.1" y="149.5">11</text>
<text x="250.8" y="149.5">10</text>
<text x="256.9" y="148">9</text>
</g>
</svg>
